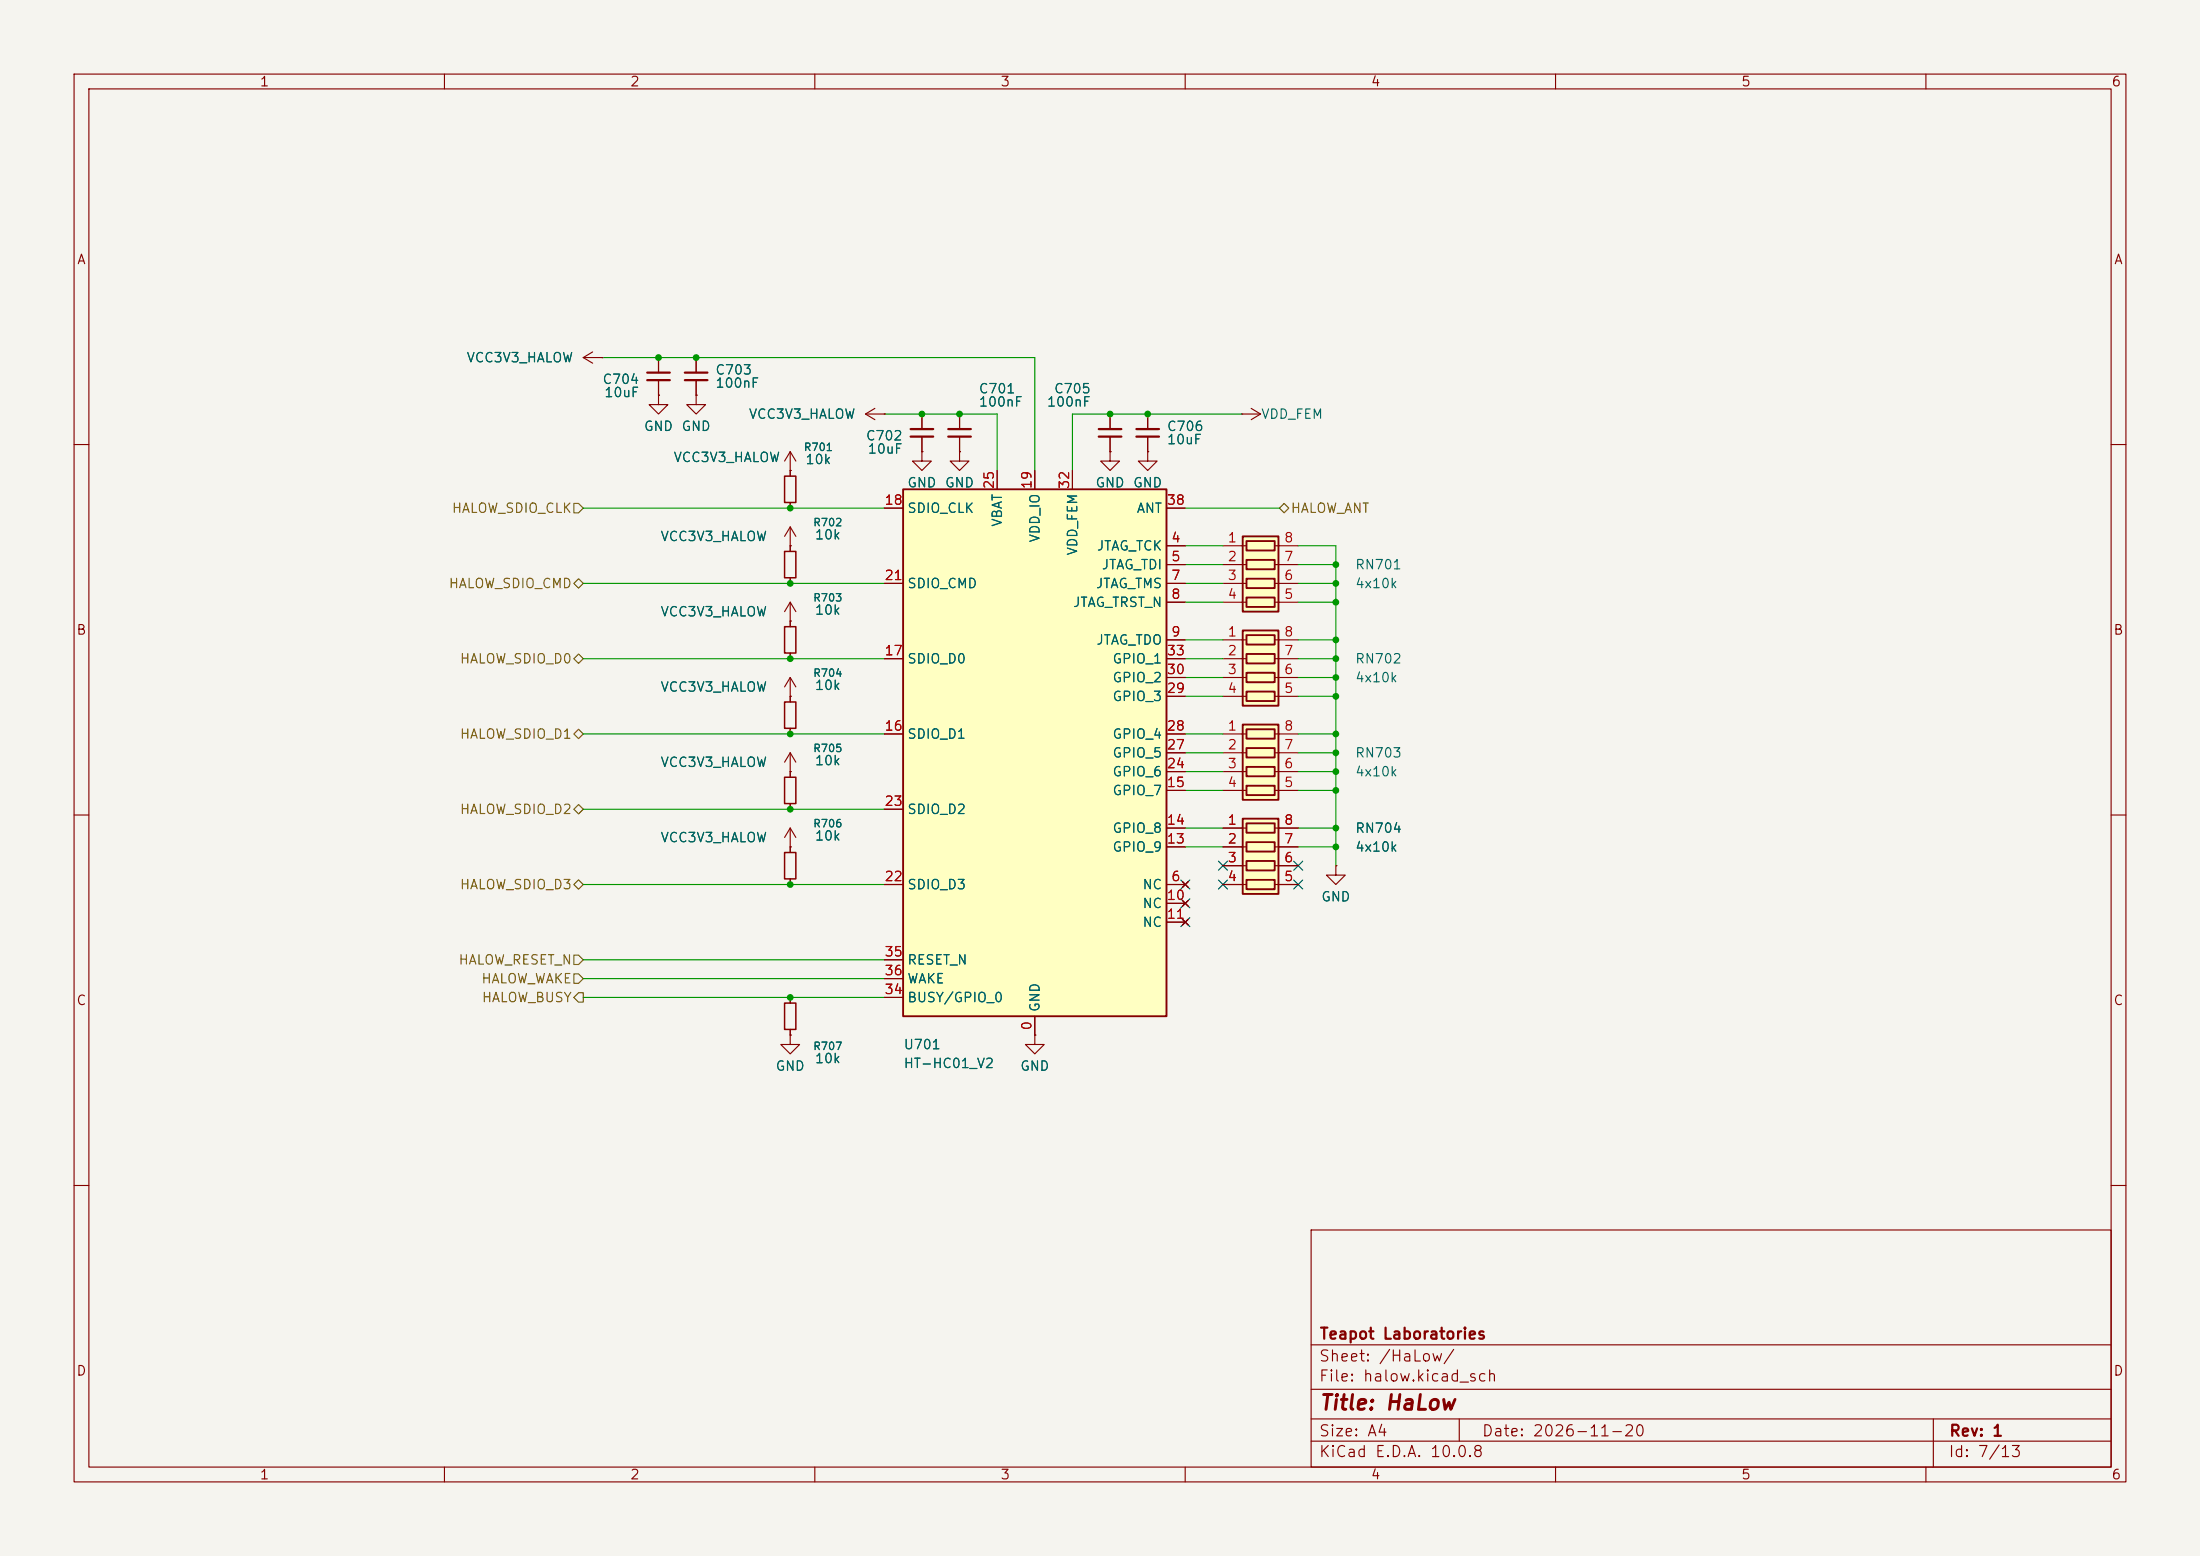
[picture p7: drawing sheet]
<svg xmlns="http://www.w3.org/2000/svg" width="297mm" height="210mm" viewBox="0 0 297 210" stroke-linecap="round" stroke-linejoin="round" font-family="sans-serif">
<path d="M0 0h297v210h-297z" fill="#f5f4ef" stroke="#f5f4ef" stroke-width=".14"/>
<g fill="none" stroke="#840000" stroke-width=".15">
<path d="M10 10h277v190h-277zM12 12h273v186h-273zM60 10v2M110 10v2M160 10v2M210 10v2M260 10v2M88.9 48.3v2M88.9 51.3v2M94 48.3v2M94 51.3v2M10 60h2"/>
<path d="M106.7 73.7h.1M106.7 63.5v.8M106.7 67.8v.8M106.7 71.1v3.3M106.7 78v.7M106.7 71.1l-.8 1.3M106.7 71.1l.7 1.3M285 60h2M106.7 83.8h.1M106.7 94h.1M106.7 81.3v3.3M106.7 88.1v.8"/>
<path d="M106.7 91.4v3.3M106.7 98.3v.8M106.7 81.3l-.8 1.3M106.7 81.3l.7 1.3M106.7 91.4l-.8 1.3M106.7 91.4l.7 1.3M10 110h2M106.7 114.3v.8M106.7 118.6v.8M285 110h2M106.7 139.7v1.3h1.2l-1.2 1.2-1.3-1.2h1.3M106.7 139.7h.1"/>
<path d="M106.7 134.6v.8M106.7 138.9v.8M10 160h2M177 166h108v32h-108zM285 160h2M60 198v2M110 198v2M160 198v2M177 194.5h108M177 191.5h108M177 187.5h108M177 181.5h108"/>
<path d="M197 191.5v3M210 198v2M260 198v2M261 191.5v6.5"/>
</g>
<path d="M105.9 64.3h1.5v3.5h-1.5zM105.9 74.4h1.5v3.6h-1.5zM105.9 84.6h1.5v3.5h-1.5zM105.9 94.7h1.5v3.6h-1.5zM105.9 115.1h1.5v3.5h-1.5zM105.9 135.4h1.5v3.5h-1.5z" fill="none" stroke="#840000" stroke-width=".2"/>
<path d="M87.4 50.3h3M87.4 51.3h3M92.5 50.3h3M92.5 51.3h3" fill="none" stroke="#840000" stroke-width=".3"/>
<path d="M121.9 66h35.6v71.2h-35.6z" fill="#ffffc2"/>
<path d="M121.9 66h35.6v71.2h-35.6z" fill="none" stroke="#840000" stroke-width=".25"/>
<g fill="none" stroke="#840000" stroke-width=".15">
<path d="M119.4 78.7h2.5M119.4 68.6h2.5M134.6 63.5v2.5M139.7 63.5v2.5M144.8 63.5v2.5M157.5 73.7h2.5M157.5 76.2h2.5M157.5 78.7h2.5M157.5 68.6h2.5M119.4 99.1h2.5M119.4 88.9h2.5M157.5 81.3h2.5"/>
<path d="M157.5 86.4h2.5M157.5 99.1h2.5M157.5 88.9h2.5M157.5 94h2.5M157.5 91.4h2.5M119.4 119.4h2.5M119.4 109.2h2.5M157.5 119.4h2.5M157.5 114.3h2.5M157.5 111.8h2.5M157.5 106.7h2.5M157.5 104.1h2.5"/>
<path d="M157.5 101.6h2.5M159.6 119l.8 .8M160.4 119l-.8 .8M119.4 134.6h2.5M119.4 129.5h2.5M119.4 132.1h2.5M139.7 139.7v1.3h1.3l-1.3 1.2-1.3-1.2h1.3M139.7 139.7h.1M139.7 137.2v2.5M157.5 121.9h2.5M157.5 124.5h2.5M159.6 121.5l.8 .8"/>
<path d="M159.6 124.1l.8 .7M160.4 121.5l-.8 .8M160.4 124.1l-.8 .7"/>
</g>
<path d="M167.8 72.4h4.8v10.2h-4.8z" fill="#ffffc2"/>
<path d="M167.8 72.4h4.8v10.2h-4.8zM168.3 73h3.8v1.3h-3.8zM168.3 75.6h3.8v1.2h-3.8zM168.3 78.1h3.8v1.3h-3.8zM168.3 80.6h3.8v1.3h-3.8z" fill="none" stroke="#840000" stroke-width=".25"/>
<path d="M165.1 73.7h3.2M165.1 76.2h3.2M165.1 78.7h3.2M172.1 73.7h3.2M172.1 76.2h3.2M172.1 78.7h3.2M165.1 81.3h3.2M172.1 81.3h3.2" fill="none" stroke="#840000" stroke-width=".15"/>
<path d="M167.8 85.1h4.8v10.2h-4.8z" fill="#ffffc2"/>
<path d="M167.8 85.1h4.8v10.2h-4.8zM168.3 85.7h3.8v1.3h-3.8zM168.3 88.3h3.8v1.2h-3.8zM168.3 90.8h3.8v1.3h-3.8zM168.3 93.3h3.8v1.3h-3.8z" fill="none" stroke="#840000" stroke-width=".25"/>
<g fill="none" stroke="#840000" stroke-width=".15">
<path d="M165.1 86.4h3.2M165.1 88.9h3.2M165.1 91.4h3.2M165.1 94h3.2M172.1 86.4h3.2M172.1 88.9h3.2M172.1 91.4h3.2M172.1 94h3.2M106.7 114.3h.1M106.7 104.1h.1M106.7 111.8l-.8 1.2M106.7 111.8l.7 1.2"/>
<path d="M106.7 101.6v3.3M106.7 108.5v.7M106.7 111.8v2.5M106.7 101.6l-.8 1.3M106.7 101.6l.7 1.3M180.3 116.8v1.3h1.3l-1.3 1.3-1.2-1.3h1.2M180.3 116.8h.1"/>
</g>
<path d="M105.9 104.9h1.5v3.6h-1.5z" fill="none" stroke="#840000" stroke-width=".2"/>
<path d="M167.8 110.5h4.8v10.2h-4.8z" fill="#ffffc2"/>
<path d="M167.8 110.5h4.8v10.2h-4.8zM168.3 111.1h3.8v1.3h-3.8zM168.3 113.7h3.8v1.2h-3.8zM168.3 116.2h3.8v1.3h-3.8zM168.3 118.7h3.8v1.3h-3.8z" fill="none" stroke="#840000" stroke-width=".25"/>
<path d="M165.1 111.8h3.2M165.1 114.3h3.2M165.1 116.8h3.2M165.1 119.4h3.2M172.1 111.8h3.2M172.1 114.3h3.2M172.1 116.8h3.2M172.1 119.4h3.2" fill="none" stroke="#840000" stroke-width=".15"/>
<path d="M167.8 97.8h4.8v10.2h-4.8z" fill="#ffffc2"/>
<path d="M167.8 97.8h4.8v10.2h-4.8zM168.3 98.4h3.8v1.3h-3.8zM168.3 101h3.8v1.2h-3.8zM168.3 103.5h3.8v1.3h-3.8zM168.3 106h3.8v1.3h-3.8z" fill="none" stroke="#840000" stroke-width=".25"/>
<g fill="none" stroke="#840000" stroke-width=".15">
<path d="M78.7 48.3l1.3 .7M78.7 48.3h2.6M80 47.5l-1.3 .8M81.3 48.3h.1M88.9 53.3v1.3h1.3l-1.3 1.3-1.3-1.3h1.3M88.9 53.3h.1M88.9 48.3v2M88.9 51.3v2M94 53.3v1.3h1.2l-1.2 1.3-1.3-1.3h1.3M94 53.3h.1M94 48.3v2M94 51.3v2"/>
<path d="M116.8 55.9h2.6M116.8 55.9l1.3 .7M118.1 55.1l-1.3 .8M119.4 55.9h.1M124.5 55.9v2M124.5 58.9v2.1M129.5 55.9v2M129.5 58.9v2.1M149.9 55.9v2M149.9 58.9v2.1M154.9 55.9v2M154.9 58.9v2.1"/>
<path d="M167.6 55.9h.1M167.6 55.9h2.6M168.9 55.1l1.3 .8M170.2 55.9l-1.3 .7M106.7 63.5h.1M106.7 73.7h.1M106.7 61l-.8 1.2M106.7 61l.7 1.2M106.7 61v3.3M106.7 67.8v.8M106.7 73.7v.7M106.7 78v.7"/>
<path d="M119.4 78.7h2.5M119.4 68.6h2.5M124.5 61v1.2h1.2l-1.2 1.3-1.3-1.3h1.3M124.5 61h.1M129.5 61v1.2h1.3l-1.3 1.3-1.2-1.3h1.2M129.5 61h.1M134.6 63.5v2.5M139.7 63.5v2.5M144.8 63.5v2.5M149.9 61v1.2h1.2l-1.2 1.3-1.3-1.3h1.3M149.9 61h.1M154.9 61v1.2h1.3l-1.3 1.3-1.2-1.3h1.2"/>
<path d="M154.9 61h.1M157.5 73.7h2.5M157.5 76.2h2.5M157.5 78.7h2.5M157.5 68.6h2.5M106.7 94h.1M106.7 83.8h.1M106.7 83.8v.8M106.7 88.1v.8M106.7 94v.7M106.7 98.3v.8M119.4 99.1h2.5"/>
<path d="M119.4 88.9h2.5M157.5 99.1h2.5M157.5 81.3h2.5M157.5 86.4h2.5M157.5 88.9h2.5M157.5 94h2.5M157.5 91.4h2.5M165.1 99.1h3.2M172.1 99.1h3.2M106.7 104.1h.1M106.7 114.3h.1M106.7 104.1v.8"/>
<path d="M106.7 108.5v.7M106.7 114.3v.8M106.7 118.6v.8M119.4 119.4h2.5M119.4 109.2h2.5M157.5 101.6h2.5M157.5 104.1h2.5M157.5 106.7h2.5M157.5 119.4h2.5M157.5 114.3h2.5M157.5 111.8h2.5M159.6 119l.8 .8"/>
<path d="M160.4 119l-.8 .8M165.1 101.6h3.2M165.1 104.1h3.2M165.1 106.7h3.2M165.1 119.4h2.5M165.1 114.3h2.5M165.1 111.8h2.5M165.1 116.8h2.5M172.1 101.6h3.2M172.1 104.1h3.2M172.1 106.7h3.2M172.7 119.4h2.6"/>
<path d="M172.7 114.3h2.6M172.7 111.8h2.6M172.7 116.8h2.6M180.3 116.8h.1M106.7 139.7h.1M106.7 134.6v.8M106.7 138.9v.8M119.4 134.6h2.5M119.4 129.5h2.5M119.4 132.1h2.5M139.7 139.7h.1M139.7 137.2v2.5"/>
<path d="M157.5 121.9h2.5M157.5 124.5h2.5M159.6 121.5l.8 .8M159.6 124.1l.8 .7M160.4 121.5l-.8 .8M160.4 124.1l-.8 .7"/>
</g>
<path d="M122.9 57.9h3.1M122.9 58.9h3.1M128 57.9h3.1M128 58.9h3.1M148.3 57.9h3.1M148.3 58.9h3.1M153.4 57.9h3.1M153.4 58.9h3.1" fill="none" stroke="#840000" stroke-width=".3"/>
<path d="M77.5 67.9h.6l.6 .7-.6 .6h-.6zM77.5 78.7l.6-.6 .6 .6-.6 .7zM172.7 68.6l.7-.7 .6 .7-.6 .6zM77.5 99.1l.6-.7 .6 .7-.6 .6zM77.5 88.9l.6-.6 .6 .6-.6 .6zM77.5 119.4l.6-.7 .6 .7-.6 .6zM77.5 109.2l.6-.6 .6 .6-.6 .7zM77.5 128.9h.6l.6 .6-.6 .7h-.6zM77.5 131.4h.6l.6 .7-.6 .6h-.6zM77.5 134.6l.6-.6h.6v1.3h-.6z" fill="none" stroke="#725600" stroke-width=".15"/>
<g fill="none" stroke="#009600" stroke-width=".15">
<path d="M81.3 48.3h58.4v15.2M119.4 55.9h15.2v7.6M167.6 55.9h-22.8v7.6M78.7 68.6h40.7M78.7 78.7h40.7M160 68.6h12.7M160 78.7h5.1M160 76.2h5.1M160 73.7h5.1M175.3 78.7h5M175.3 76.2h5M175.3 73.7h5v43.1"/>
<path d="M78.7 99.1h40.7M78.7 88.9h40.7M160 99.1h5.1M160 88.9h5.1M160 81.3h5.1M160 94h5.1M160 86.4h5.1M160 91.4h5.1M175.3 99.1h5M175.3 88.9h5M175.3 81.3h5M175.3 94h5"/>
<path d="M175.3 86.4h5M175.3 91.4h5M78.7 109.2h40.7M78.7 119.4h40.7M160 101.6h5.1M160 106.7h5.1M160 104.1h5.1M160 111.8h5.1M160 114.3h5.1M175.3 101.6h5M175.3 106.7h5M175.3 104.1h5"/>
<path d="M175.3 111.8h5M175.3 114.3h5M78.7 132.1h40.7M78.7 129.5h40.7M78.7 134.6h40.7"/>
</g>
<g fill="none" stroke="#000084" stroke-width=".15">
<path d="M159.4 118.8l1.2 1.2M160.6 118.8l-1.2 1.2M164.5 116.2l1.2 1.2M164.5 118.8l1.2 1.2M165.7 116.2l-1.2 1.2M165.7 118.8l-1.2 1.2M174.7 118.8l1.2 1.2M174.7 116.2l1.2 1.2M175.9 118.8l-1.2 1.2M175.9 116.2l-1.2 1.2M159.4 121.3l1.2 1.2M159.4 123.9l1.2 1.2"/>
<path d="M160.6 121.3l-1.2 1.2M160.6 123.9l-1.2 1.2"/>
</g>
<g fill="#009600">
<circle cx="129.5" cy="55.9" r=".46"/>
<circle cx="124.5" cy="55.9" r=".46"/>
<circle cx="154.9" cy="55.9" r=".46"/>
<circle cx="149.9" cy="55.9" r=".46"/>
<circle cx="180.3" cy="78.7" r=".46"/>
<circle cx="180.3" cy="76.2" r=".46"/>
<circle cx="180.3" cy="94" r=".46"/>
<circle cx="180.3" cy="81.3" r=".46"/>
<circle cx="180.3" cy="86.4" r=".46"/>
<circle cx="180.3" cy="88.9" r=".46"/>
<circle cx="180.3" cy="91.4" r=".46"/>
<circle cx="180.3" cy="99.1" r=".46"/>
<circle cx="180.3" cy="101.6" r=".46"/>
<circle cx="180.3" cy="104.1" r=".46"/>
<circle cx="180.3" cy="106.7" r=".46"/>
<circle cx="180.3" cy="111.8" r=".46"/>
<circle cx="180.3" cy="114.3" r=".46"/>
<circle cx="106.7" cy="134.6" r=".46"/>
<circle cx="106.7" cy="109.2" r=".46"/>
<circle cx="106.7" cy="119.4" r=".46"/>
<circle cx="106.7" cy="78.7" r=".46"/>
<circle cx="106.7" cy="88.9" r=".46"/>
<circle cx="106.7" cy="99.1" r=".46"/>
<circle cx="106.7" cy="68.6" r=".46"/>
<circle cx="94" cy="48.3" r=".46"/>
<circle cx="88.9" cy="48.3" r=".46"/>
</g>
<text font-size="2" fill="#840000" x="178" y="190.8">Title: HaLow</text>
<g font-size="1.5" fill="#840000">
<text x="178" y="184.1">Sheet: /HaLow/</text>
<text x="178" y="181.1">Teapot Laboratories</text>
<text x="178" y="186.8">File: halow.kicad_sch</text>
<text x="178" y="197">KiCad E.D.A. 10.0.8</text>
<text x="178" y="194.2">Size: A4</text>
<text x="200" y="194.2">Date: 2026-11-20</text>
<text x="263" y="197">Id: 7/13</text>
<text x="263" y="194.2">Rev: 1</text>
</g>
<g font-size="1.3" fill="#840000">
<text x="35" y="12">1</text>
<text x="85" y="12">2</text>
<text x="135" y="12">3</text>
<text x="185" y="12">4</text>
<text x="235" y="12">5</text>
<text x="285" y="12">6</text>
<text x="10.3" y="36">A</text>
<text x="285.3" y="36">A</text>
<text x="10.2" y="86">B</text>
<text x="285.2" y="86">B</text>
<text x="10.2" y="136">C</text>
<text x="285.2" y="136">C</text>
<text x="10.2" y="186">D</text>
<text x="285.2" y="186">D</text>
<text x="35" y="200">1</text>
<text x="85" y="200">2</text>
<text x="135" y="200">3</text>
<text x="185" y="200">4</text>
<text x="235" y="200">5</text>
<text x="285" y="200">6</text>
</g>
<g font-size="1.3" fill="#006464">
<text x="62.9" y="49.2">VCC3V3_HALOW</text>
<text x="81.2" y="52.1">C704</text>
<text x="81.5" y="53.9">10uF</text>
<text x="96.5" y="50.9">C703</text>
<text x="96.5" y="52.7">100nF</text>
<text x="132" y="53.4">C701</text>
<text x="142.2" y="53.4">C705</text>
<text x="86.8" y="58.5">GND</text>
<text x="91.9" y="58.5">GND</text>
<text x="101" y="56.8">VCC3V3_HALOW</text>
<text x="116.8" y="59.8">C702</text>
<text x="132" y="55.2">100nF</text>
<text x="141.2" y="55.2">100nF</text>
<text x="157.4" y="58.5">C706</text>
<text x="170.2" y="56.8">VDD_FEM</text>
<text x="90.8" y="62.7">VCC3V3_HALOW</text>
<text x="108.6" y="63">10k</text>
<text x="117" y="61.5">10uF</text>
<text x="157.4" y="60.3">10uF</text>
<text x="122.4" y="66.1">GND</text>
<text x="122.4" y="69.5">SDIO_CLK</text>
<text x="127.5" y="66.1">GND</text>
<text x="135.6" y="71.2" transform="rotate(-90 135.6 71.2)">VBAT</text>
<text x="147.8" y="66.1">GND</text>
<text x="152.9" y="66.1">GND</text>
<text x="153.4" y="69.5">ANT</text>
<text x="89.1" y="73.4">VCC3V3_HALOW</text>
<text x="109.9" y="73.1">10k</text>
<text x="140.7" y="73.3" transform="rotate(-90 140.7 73.3)">VDD_IO</text>
<text x="145.7" y="75.1" transform="rotate(-90 145.7 75.1)">VDD_FEM</text>
<text x="148" y="74.6">JTAG_TCK</text>
<text x="148.6" y="77.2">JTAG_TDI</text>
<text x="182.9" y="77.2">RN701</text>
<text x="89.1" y="83.5">VCC3V3_HALOW</text>
<text x="109.9" y="83.3">10k</text>
<text x="122.4" y="79.7">SDIO_CMD</text>
<text x="144.8" y="82.2">JTAG_TRST_N</text>
<text x="147.9" y="79.7">JTAG_TMS</text>
<text x="182.9" y="79.7">4x10k</text>
<text x="122.4" y="89.9">SDIO_D0</text>
<text x="147.9" y="87.3">JTAG_TDO</text>
<text x="150.1" y="89.9">GPIO_1</text>
<text x="182.9" y="89.9">RN702</text>
<text x="89.1" y="93.7">VCC3V3_HALOW</text>
<text x="109.9" y="93.4">10k</text>
<text x="150.1" y="94.9">GPIO_3</text>
<text x="150.1" y="92.4">GPIO_2</text>
<text x="182.9" y="92.4">4x10k</text>
<text x="122.4" y="100">SDIO_D1</text>
<text x="150.1" y="100">GPIO_4</text>
<text x="89.1" y="103.8">VCC3V3_HALOW</text>
<text x="109.9" y="103.6">10k</text>
<text x="150.1" y="107.6">GPIO_7</text>
<text x="150.1" y="105.1">GPIO_6</text>
<text x="150.1" y="102.6">GPIO_5</text>
<text x="182.9" y="102.6">RN703</text>
<text x="182.9" y="105.1">4x10k</text>
<text x="89.1" y="114">VCC3V3_HALOW</text>
<text x="109.9" y="113.8">10k</text>
<text x="122.4" y="110.2">SDIO_D2</text>
<text x="150.1" y="112.7">GPIO_8</text>
<text x="182.9" y="112.7">RN704</text>
<text x="150.1" y="115.3">GPIO_9</text>
<text x="182.9" y="115.3">4x10k</text>
<text x="122.4" y="120.3">SDIO_D3</text>
<text x="154.1" y="120.3">NC</text>
<text x="154.1" y="122.9">NC</text>
<text x="154.1" y="125.4">NC</text>
<text x="178.3" y="122">GND</text>
<text x="122.4" y="130.5">RESET_N</text>
<text x="122.4" y="135.6">BUSY/GPIO_0</text>
<text x="122.4" y="133">WAKE</text>
<text x="140.7" y="136.7" transform="rotate(-90 140.7 136.7)">GND</text>
<text x="109.9" y="143.8">10k</text>
<text x="121.9" y="141.9">U701</text>
<text x="104.6" y="144.8">GND</text>
<text x="121.9" y="144.5">HT-HC01_V2</text>
<text x="137.6" y="144.8">GND</text>
</g>
<g font-size="1.3" fill="#725600">
<text x="60.9" y="69.5">HALOW_SDIO_CLK</text>
<text x="174.2" y="69.5">HALOW_ANT</text>
<text x="60.5" y="79.7">HALOW_SDIO_CMD</text>
<text x="62" y="89.9">HALOW_SDIO_D0</text>
<text x="62" y="100">HALOW_SDIO_D1</text>
<text x="62" y="110.2">HALOW_SDIO_D2</text>
<text x="62" y="120.3">HALOW_SDIO_D3</text>
<text x="61.8" y="130.5">HALOW_RESET_N</text>
<text x="64.9" y="133">HALOW_WAKE</text>
<text x="65" y="135.6">HALOW_BUSY</text>
</g>
<g font-size="1.3" fill="#a90000">
<text x="119.3" y="68.4">18</text>
<text x="134.5" y="66.1" transform="rotate(-90 134.5 66.1)">25</text>
<text x="139.6" y="66.1" transform="rotate(-90 139.6 66.1)">19</text>
<text x="144.6" y="66.1" transform="rotate(-90 144.6 66.1)">32</text>
<text x="157.4" y="68.4">38</text>
<text x="158" y="73.5">4</text>
<text x="158" y="76.1">5</text>
<text x="165.6" y="73.5">1</text>
<text x="165.6" y="76.1">2</text>
<text x="173.3" y="76.1">7</text>
<text x="173.3" y="73.5">8</text>
<text x="119.3" y="78.6">21</text>
<text x="158" y="78.6">7</text>
<text x="158" y="81.1">8</text>
<text x="165.6" y="78.6">3</text>
<text x="165.6" y="81.1">4</text>
<text x="173.3" y="81.1">5</text>
<text x="173.3" y="78.6">6</text>
<text x="119.3" y="88.8">17</text>
<text x="157.4" y="88.8">33</text>
<text x="158" y="86.2">9</text>
<text x="165.6" y="86.2">1</text>
<text x="165.6" y="88.8">2</text>
<text x="173.3" y="88.8">7</text>
<text x="173.3" y="86.2">8</text>
<text x="157.4" y="93.8">29</text>
<text x="157.4" y="91.3">30</text>
<text x="165.6" y="91.3">3</text>
<text x="165.6" y="93.8">4</text>
<text x="173.3" y="93.8">5</text>
<text x="173.3" y="91.3">6</text>
<text x="119.3" y="98.9">16</text>
<text x="157.4" y="101.5">27</text>
<text x="157.4" y="98.9">28</text>
<text x="165.6" y="98.9">1</text>
<text x="165.6" y="101.5">2</text>
<text x="173.3" y="101.5">7</text>
<text x="173.3" y="98.9">8</text>
<text x="157.4" y="106.5">15</text>
<text x="157.4" y="104">24</text>
<text x="165.6" y="104">3</text>
<text x="165.6" y="106.5">4</text>
<text x="173.3" y="106.5">5</text>
<text x="173.3" y="104">6</text>
<text x="119.3" y="109.1">23</text>
<text x="157.4" y="111.6">14</text>
<text x="165.6" y="111.6">1</text>
<text x="173.3" y="111.6">8</text>
<text x="119.3" y="119.2">22</text>
<text x="157.4" y="114.2">13</text>
<text x="158" y="119.2">6</text>
<text x="165.6" y="114.2">2</text>
<text x="165.6" y="116.7">3</text>
<text x="165.6" y="119.2">4</text>
<text x="173.3" y="119.2">5</text>
<text x="173.3" y="116.7">6</text>
<text x="173.3" y="114.2">7</text>
<text x="157.4" y="121.8">10</text>
<text x="157.4" y="124.3">11</text>
<text x="119.3" y="129.4">35</text>
<text x="119.3" y="131.9">36</text>
<text x="119.3" y="134.5">34</text>
<text x="139.6" y="139.2" transform="rotate(-90 139.6 139.2)">0</text>
</g>
<g font-size="1" fill="#006464">
<text x="108.4" y="61.1">R701</text>
<text x="109.7" y="71.3">R702</text>
<text x="109.7" y="81.4">R703</text>
<text x="109.7" y="91.6">R704</text>
<text x="109.7" y="101.8">R705</text>
<text x="109.7" y="111.9">R706</text>
<text x="109.7" y="142">R707</text>
</g>
</svg>
